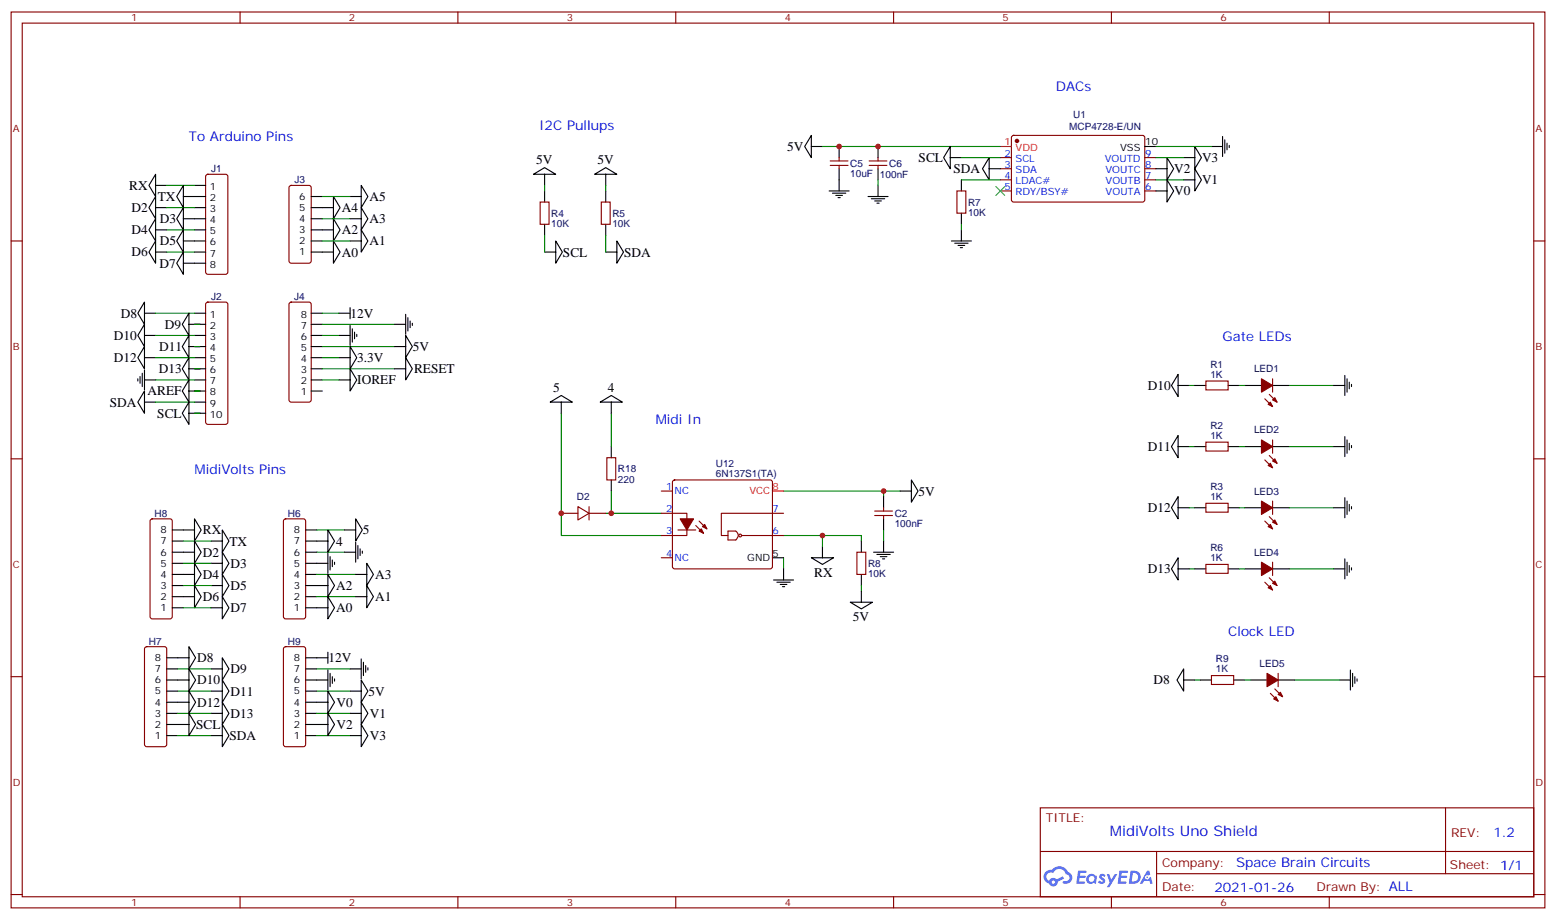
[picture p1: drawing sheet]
<svg xmlns="http://www.w3.org/2000/svg" width="494mm" height="292mm" viewBox="0 0 494 292" stroke-linecap="round" stroke-linejoin="round" font-family="sans-serif">
<g fill="none" stroke="#870000" stroke-width=".35">
<path d="M3.5 3.8h486.9v284.3h-486.9zM7.1 7.3h479.7v277.3h-479.7zM76.2 3.8v3.5M145.3 3.8v3.5M214.5 3.8v3.5M283.6 3.8v3.5M352.8 3.8v3.5M421.9 3.8v3.5M3.5 76.5h3.6M486.8 76.5h3.6M3.5 145.6h3.6M486.8 145.6h3.6"/>
<path d="M3.5 214.8h3.6M486.8 214.8h3.6M330.2 256.4h156.6v28.2h-156.6zM458.8 256.4v20.9M330.2 270.2h156.5M367.1 277.3h119.6M367.1 270.2v14.2M3.5 283.9h3.6M76.2 284.6v3.5M145.3 284.6v3.5M214.5 284.6v3.5M283.6 284.6v3.5"/>
<path d="M352.8 284.6v3.5M421.9 284.6v3.5M486.8 283.9h3.6"/>
</g>
<g fill="#5487ff">
<path d="M349.2 277.6a1.22 1.22 0 0 1 1.7 .2l-.4 .6a.47 .47 0 0 0-.3-.4 .47 .47 0 0 0-.5 .2l.1 .2a1.14 1.14 0 0 1 .8 1.8 1.14 1.14 0 0 1-1.9 0l-.2-.2 .5-.6 .7 .5a.29 .29 0 0 0 .3-.3 .29 .29 0 0 0-.2-.3 1.04 1.04 0 0 1-.6-1.7z"/>
<path d="M342.2 276.3h2.3l.4 .2-.2 .5-1.8 .1-.1 .8h1.5l.3 .4-.3 .4h-1.6l-.2 1.1h1.7l.2 .3-.2 .3-2.6 .1z"/>
<path d="M355.3 276.3l2.7 .2-.1 .5-1.8 .1-.2 .8h1.6l.3 .4-.4 .4h-1.6l-.1 1.1h1.7l.2 .3-.2 .3-2.7 .1z"/>
<path d="M364.1 276.3h.7l.3 1.3-.6 .3a.69 .69 0 0 0-1 .3 .69 .69 0 0 0 .4 .9 .69 .69 0 0 0 .9-.6l.5-.2 .6 2.2h-.8l-.3-.9h-1.7l-.5 .9h-.8z"/>
<path d="M351.3 277.4h.8l.6 1.8 1.1-1.8h.9l-2.6 4.2h-.8l.9-1.5z"/>
<path d="M358.9 276.3l-.6 4.2h1.3a2.11 2.11 0 0 0 2.5-2.1 2.11 2.11 0 0 0-2.5-2.1zM359.6 277.1a1.43 1.43 0 0 1 1.6 1.6 1.43 1.43 0 0 1-2 1.1z"/>
<path d="M345.2 277.9a1.54 1.54 0 0 0-.1 2.2 1.54 1.54 0 0 0 2.1 .1l.7 .3 .3-2.3-.6-.3a1.49 1.49 0 0 0-2.4 0zM345.4 278.9a.95 .95 0 0 1 1.9 0 .95 .95 0 0 1-1.9 0z"/>
<path d="M331.9 276.7a2.18 2.18 0 0 0 1.1 3.7 1.44 1.44 0 0 0 1.6 .9 1.44 1.44 0 0 0 1.2-1.4l2-1.1-.5-.7-1.9 1a1.47 1.47 0 0 0-2.4 .4 1.39 1.39 0 0 1-.7-1.9 1.39 1.39 0 0 1 2-.5 2.12 2.12 0 0 1 2.2-1.3 2.12 2.12 0 0 1 1.9 1.7 1.14 1.14 0 0 1 1 1.4 1.14 1.14 0 0 1-1.6 .7 .43 .43 0 0 0-.5 .4 .43 .43 0 0 0 .4 .5 1.98 1.98 0 0 0 2.5-1.2 1.98 1.98 0 0 0-1.2-2.6 3.1 3.1 0 0 0-5.3-.6l-.9 .1zM333.8 280a.55 .55 0 0 1 1.1 0 .55 .55 0 0 1-1.1 0z"/>
<circle cx="364.1" cy="278.4" r=".26"/>
</g>
<g fill="none" stroke="#870000" stroke-width=".35">
<path d="M65.5 55.5l.5-.2h5.6l.5 .2 .2 .5v30.4l-.2 .5-.5 .2h-5.6l-.5-.3-.2-.4v-30.4zM92 59l.4-.2h5.7l.6 .5 .1 23.5-.5 .7h-5.9l-.6-.4-.1-23.6zM263.5 52.5h5.7M263.5 51.1h5.7M266.3 50v1.1M266.3 52.5v1.1M275.9 52.5h5.6M275.9 51.1h5.6M278.7 50v1.1M278.7 52.5v1.1M317.5 50h3.5M317.5 53.6h3.5"/>
<path d="M317.5 57.1h3.5M321.3 43.2l.4-.2h41.2l.5 .7-.1 20-.6 .4h-41.2l-.5-.7v-19.7zM363.4 50h3.5M363.4 53.6h3.5M363.4 57.1h3.5M171.4 64.1h2.9v7.1h-2.9zM190.9 64.1h2.8v7.1h-2.8zM303.7 60.6h2.9v7.1h-2.9zM317.5 60.6h3.5M363.4 60.6h3.5M65.5 96.1l.5-.2h5.6l.5 .2 .2 .5v37.4l-.2 .5-.5 .2h-5.6l-.5-.2-.2-.5v-37.4zM92 96.1l.4-.2h5.7l.5 .2 .2 .5v30.3l-.3 .5-.4 .2h-5.7l-.5-.2-.2-.5v-30.3z"/>
<path d="M382.8 120.9h7v2.9h-7zM401.5 126.6l2.4 2.4M402.9 125.2l2.4 2.4M403.9 120.2v4.3M403.9 139.6v4.3M192.6 145.3h2.8v7h-2.8zM209.9 155.9h3.5M213.7 152.5l.4-.2h30.4l.5 .2 .2 .5v26.8l-.3 .5-.4 .3h-30.4l-.5-.3-.2-.5v-26.8zM382.8 140.3h7v2.9h-7zM382.8 159.7h7v2.9h-7zM401.5 146l2.4 2.4M402.9 144.6l2.4 2.4"/>
<path d="M403.9 159v4.3M47.9 164.9l.4-.2h5.7l.5 .2 .2 .5v30.3l-.3 .5-.4 .2h-5.7l-.5-.2-.2-.5v-30.3zM90.2 164.9l.5-.2h5.6l.5 .2 .2 .5v30.3l-.2 .5-.5 .2h-5.6l-.5-.2-.2-.5v-30.3zM178.2 162.9h5.2M183.4 160.8l3.6 2.1-3.6 2.1zM187 160.8v4.2M187 162.9h5.3M209.9 162.9h8.1v7.1h-8.1M209.9 177h3.5M215.2 168.2h5.6M220.8 166.8l2.5 2.5M221.9 165.4l2.5 2.5"/>
<path d="M231.1 168.6h2.4a1.68 1.68 0 0 1 0 2.8h-2.4zM235.3 170h13.4M248.7 162.9h-19.7v7.1h2.1M272 175.3h2.8v7h-2.8zM277.6 163.6h5.7M277.6 162.2h5.7M280.5 161.1v1.1M280.5 163.6v1.1M382.8 179.1h7v2.9h-7zM401.5 165.4l2.4 2.5M402.9 164l2.4 2.4M403.9 178.4v4.3"/>
<path d="M401.5 184.8l2.4 2.5M402.9 183.4l2.4 2.4M46.1 205.5l.5-.3h5.6l.5 .3 .2 .5v30.3l-.2 .5-.5 .2h-5.6l-.5-.2-.2-.5v-30.3zM90.2 205.5l.5-.3h5.6l.5 .3 .2 .5v30.3l-.2 .5-.5 .2h-5.6l-.5-.2-.2-.5v-30.3zM384.5 214.4h7.1v2.8h-7.1zM404.6 218.7l2.5 2.4M405.7 213.7v4.2M403.2 220.1l2.5 2.4"/>
<circle cx="234.9" cy="170" r=".44"/>
</g>
<g fill="none" stroke="#000" stroke-width=".35">
<path d="M49.4 55.3v7.1l-2.1-3.6zM49.4 58.8h3.5M58.2 58.8v7.1l-2.1-3.5zM61.7 58.8h3.6M114.7 58.8l2.1 3.6-2.1 3.5zM169.3 55.3l3.6-2.1 3.5 2.1zM172.9 55.3v3.5M188.7 55.3l3.6-2.1 3.5 2.1zM192.3 55.3v3.5M257.5 43v7l-2.1-3.5zM257.5 46.5h3.6M266.3 46.5v3.5"/>
<path d="M266.3 53.6v7M278.7 46.5v3.5M278.7 53.6v3.5M278.7 58.8v3.6M301.6 46.5v7.1l-2.1-3.6zM301.6 50h3.6M305.2 57.1v3.5M314 50v7.1l-2.1-3.5zM314 53.6h3.5M363.4 46.5h3.5M366.9 53.6h3.5M370.4 57.1l2.1 3.5-2.1 3.5z"/>
<path d="M370.4 50l2.1 3.6-2.1 3.5zM375.7 50h3.5M375.7 57.1h3.5M379.2 53.6l2.2 3.5-2.2 3.5zM379.2 46.5l2.2 3.5-2.2 3.6zM384.5 46.5h3.6M388.1 43.3v6.4M388.8 44.4v4.2M389.5 45.4v2.2M390.2 46.1v.7M49.4 62.4v7l-2.1-3.5zM49.4 69.4v7.1l-2.1-3.5z"/>
<path d="M49.4 76.5v7l-2.1-3.5zM49.4 73h3.5M49.4 65.9h3.5M58.2 65.9v7.1l-2.1-3.6zM58.2 73v7l-2.1-3.5zM58.2 76.5h7.1M58.2 69.4h7.1M58.2 62.4h7.1M61.7 73h3.6M61.7 65.9h3.6M98.8 76.5h3.5M98.8 73h7"/>
<path d="M98.8 69.4h3.5M98.8 65.9h7M98.8 62.4h3.5M105.8 76.5l2.1 3.5-2.1 3.5zM105.8 69.4l2.1 3.6-2.1 3.5zM105.8 62.4l2.1 3.5-2.1 3.5zM111.1 76.5h3.6M111.1 69.4h3.6M111.1 62.4h3.6M114.7 73l2.1 3.5-2.1 3.5zM114.7 65.9l2.1 3.5-2.1 3.6zM172.9 60.6v3.5"/>
<path d="M172.9 71.2v3.5M176.4 76.5l2.1 3.5-2.1 3.5zM192.3 60.6v3.5M192.3 71.2v3.5M195.8 76.5l2.1 3.5-2.1 3.5zM263.2 60.6h6.3M264.2 61.3h4.3M265.3 62h2.1M266 62.7h.7M275.5 62.4h6.4M276.6 63.1h4.2M277.6 63.8h2.2"/>
<path d="M278.3 64.5h.7M302 76.5h6.3M303 77.2h4.3M304.1 77.9h2.1M304.8 78.6h.7M305.2 67.7v3.5M305.2 73v3.5M366.9 60.6h3.5M45.9 95.9v7l-2.2-3.5zM45.9 99.4h3.5M49.4 80h3.5M58.2 80v7.1l-2.1-3.6z"/>
<path d="M58.2 83.5h7.1M60 99.4v7.1l-2.1-3.6zM61.7 80h3.6M61.7 99.4h3.6M98.8 80h7M98.8 99.4h3.5M107.6 99.4h3.5M111.1 97.6v3.6M128.8 99.8v6.3M172.9 80h3.5M192.3 80h3.5M44.4 119.5v2.1"/>
<path d="M45.2 118.5v4.2M45.9 102.9v7.1l-2.2-3.5zM45.9 110v7.1l-2.2-3.6zM45.9 106.5h3.5M45.9 113.5h3.5M45.9 117.4v6.4M60 106.5v7l-2.1-3.5zM60 113.5v7.1l-2.1-3.5zM60 102.9h5.3M60 110h5.3M60 117.1h5.3M61.7 106.5h3.6"/>
<path d="M61.7 113.5h3.6M98.8 102.9h3.5M98.8 106.5h3.5M98.8 110h3.5M98.8 113.5h3.5M98.8 117.1h3.5M107.6 106.5h3.5M107.6 113.5h3.5M111.1 110l2.1 3.5-2.1 3.6zM111.1 117.1l2.1 3.5-2.1 3.5zM111.1 103.3v6.3M111.8 104.4v4.2"/>
<path d="M112.5 105.4v2.1M113.2 106.1v.7M125.2 102.9h3.6M125.2 110h3.6M125.2 117.1h3.6M128.8 106.5l2.1 3.5-2.1 3.5zM128.8 113.5l2.1 3.6-2.1 3.5zM129.5 100.8v4.3M130.2 101.9v2.1M130.9 102.6v.7M373.9 118.8v7.1l-2.1-3.6zM426.9 119.2v6.3"/>
<path d="M43.7 120.2v.7M45.9 124.1v7.1l-2.2-3.6zM45.9 120.6h3.5M45.9 127.6h3.5M60 120.6v7l-2.1-3.5zM60 127.6v7.1l-2.1-3.5zM60 124.1h5.3M60 131.2h5.3M61.7 120.6h3.6M61.7 127.6h3.6M98.8 120.6h3.5M98.8 124.1h3.5"/>
<path d="M107.6 120.6h3.5M174.6 127.6l3.6-2.1 3.5 2.1zM178.2 127.6v3.6M190.5 127.6l3.5-2.1 3.6 2.1zM194 127.6v3.6M373.9 138.2v7.1l-2.1-3.6zM373.9 122.3h3.6M379.2 122.3h3.6M389.8 122.3h3.5M395.1 122.3h5.3M403.9 122.3h5.3M423.3 122.3h3.6"/>
<path d="M426.9 138.6v6.3M427.6 120.2v4.3M427.6 139.6v4.3M428.3 121.3v2.1M429 122v.7M194 141.7v3.6M194 152.3v3.6M280.5 157.6v3.5M285.8 155.9h3.5M289.3 152.3l2.1 3.6-2.1 3.5zM373.9 157.6v7.1l-2.1-3.6zM373.9 141.7h3.6"/>
<path d="M379.2 141.7h3.6M389.8 141.7h3.5M395.1 141.7h5.3M403.9 141.7h5.3M423.3 141.7h3.6M426.9 158v6.3M427.6 159v4.3M428.3 140.7v2.1M429 141.4v.7M54.7 178.8h3.5M54.7 175.3h7M54.7 171.7h3.5"/>
<path d="M54.7 168.2h7M61.7 164.7l2.2 3.5-2.2 3.5zM61.7 171.7l2.2 3.6-2.2 3.5zM61.7 178.8l2.2 3.5-2.2 3.5zM67 178.8h3.6M67 171.7h3.6M70.6 168.2l2.1 3.5-2.1 3.6zM70.6 175.3l2.1 3.5-2.1 3.5zM97 178.8h7.1M97 175.3h3.5M97 171.7h7.1M97 168.2h3.5"/>
<path d="M104.1 168.2l2.1 3.5-2.1 3.6zM104.1 175.6v6.4M104.8 176.7v4.2M105.5 177.7v2.1M106.2 178.4v.7M109.4 175.3h3.5M109.4 168.2h3.5M112.9 164.7l2.1 3.5-2.1 3.5zM112.9 172.1v6.3M113.6 173.1v4.3M114.3 174.2v2.1M115 174.9v.7"/>
<path d="M116.4 178.8l2.1 3.5-2.1 3.5zM245.2 177h3.5M257.5 177h7.1l-3.5 2.1zM261.1 173.5v3.5M273.4 171.7v3.6M277.3 175.3h6.3M278.3 176h4.3M279.4 176.7h2.1M280.1 177.4h.7M280.5 164.7v3.5M280.5 171.7v3.6M373.9 177v7.1l-2.1-3.5z"/>
<path d="M373.9 161.1h3.6M379.2 161.1h3.6M389.8 161.1h3.5M395.1 161.1h5.3M403.9 161.1h5.3M423.3 161.1h3.6M426.9 177.4v6.3M427.6 178.4v4.3M428.3 160.1v2.1M428.3 179.5v2.1M429 160.8v.7M54.7 192.9h3.5"/>
<path d="M54.7 189.4h7M54.7 185.8h3.5M54.7 182.3h7M61.7 185.8l2.2 3.6-2.2 3.5zM67 192.9h3.6M67 185.8h3.6M70.6 182.3l2.1 3.5-2.1 3.6zM70.6 189.4l2.1 3.5-2.1 3.5zM97 192.9h7.1M97 189.4h3.5M97 185.8h7.1M97 182.3h3.5"/>
<path d="M104.1 189.4l2.1 3.5-2.1 3.5zM104.1 182.3l2.1 3.5-2.1 3.6zM112.9 189.4h3.5M112.9 182.3h3.5M116.4 185.8l2.1 3.6-2.1 3.5zM245.5 184.1h6.4M246.6 184.8h4.2M247.6 185.5h2.2M248.4 186.2h.7M248.7 180.6v3.5M269.9 191.1h7l-3.5 2.2zM273.4 182.3v3.5"/>
<path d="M273.4 187.6v3.5M373.9 180.6h3.6M379.2 180.6h3.6M389.8 180.6h3.5M395.1 180.6h5.3M403.9 180.6h5.3M423.3 180.6h3.6M429 180.2v.7M52.9 219.4h3.5M52.9 215.8h7.1M52.9 212.3h3.5M52.9 208.8h7.1"/>
<path d="M60 205.2l2.1 3.6-2.1 3.5zM60 212.3l2.1 3.5-2.1 3.6zM60 219.4l2.1 3.5-2.1 3.5zM67 219.4h3.6M67 212.3h3.6M70.6 208.8l2.1 3.5-2.1 3.5zM70.6 215.8l2.1 3.6-2.1 3.5zM97 219.4h3.5M97 215.8h7.1M97 212.3h3.5M97 208.8h7.1M104.1 219.4l2.1 3.5-2.1 3.5z"/>
<path d="M104.1 207v3.5M104.1 212.7v6.3M104.8 213.7v4.2M105.5 214.8v2.1M106.2 215.5v.7M111.1 219.4h3.6M111.1 212.3h3.6M114.7 215.8l2.1 3.6-2.1 3.5zM114.7 209.1v6.4M115.4 210.2v4.2M116.1 211.2v2.2M116.8 211.9v.8"/>
<path d="M375.7 212.3v7.1l-2.1-3.6zM375.7 215.8h3.5M381 215.8h3.5M391.6 215.8h3.5M396.9 215.8h5.3M405.7 215.8h5.3M425.1 215.8h3.5M428.6 212.7v6.3M429.3 213.7v4.2M430 214.8v2.1M430.7 215.5v.7M52.9 233.5h3.5"/>
<path d="M52.9 229.9h7.1M52.9 226.4h3.5M52.9 222.9h7.1M60 226.4l2.1 3.5-2.1 3.6zM67 233.5h3.6M67 226.4h3.6M70.6 222.9l2.1 3.5-2.1 3.5zM70.6 229.9l2.1 3.6-2.1 3.5zM97 233.5h3.5M97 229.9h7.1M97 226.4h3.5M97 222.9h7.1"/>
<path d="M104.1 226.4l2.1 3.5-2.1 3.6zM111.1 233.5h3.6M111.1 226.4h3.6M114.7 222.9l2.1 3.5-2.1 3.5zM114.7 229.9l2.1 3.6-2.1 3.5z"/>
</g>
<g fill="none" stroke="#008700" stroke-width=".35">
<path d="M52.9 58.8h8.8M172.9 58.8v1.8M192.3 58.8v1.8M261.1 46.5h56.4M278.7 57.1v1.7M305.2 50h12.3M305.2 57.1h12.3M366.9 46.5h17.6M366.9 50h8.8M366.9 57.1h8.8M52.9 65.9h8.8M52.9 73h8.8"/>
<path d="M102.3 76.5h8.8M102.3 69.4h8.8M102.3 62.4h8.8M172.9 74.7v5.3M192.3 74.7v5.3M305.2 71.2v1.8M49.4 99.4h12.3M52.9 80h8.8M102.3 99.4h5.3M49.4 106.5h12.3M49.4 113.5h12.3M61.7 102.9h1.8"/>
<path d="M61.7 117.1h1.8M61.7 110h1.8M102.3 106.5h5.3M102.3 113.5h5.3M102.3 102.9h22.9M102.3 117.1h22.9M102.3 110h22.9M49.4 120.6h12.3M49.4 127.6h12.3M61.7 124.1h1.8M61.7 131.2h1.8M102.3 120.6h5.3"/>
<path d="M178.2 131.2v38.8h31.7M194 131.2v10.5M377.5 122.3h1.7M393.3 122.3h1.8M409.2 122.3h14.1M194 155.9v7M248.7 155.9h37.1M280.5 155.9v1.7M377.5 141.7h1.7M393.3 141.7h1.8M409.2 141.7h14.1M58.2 171.7h8.8"/>
<path d="M58.2 178.8h8.8M100.5 175.3h8.9M100.5 168.2h8.9M192.3 162.9h17.6M248.7 170h24.7v1.7M248.7 177v3.6M261.1 170v3.5M280.5 168.2v3.5M377.5 161.1h1.7M393.3 161.1h1.8M409.2 161.1h14.1M58.2 185.8h8.8"/>
<path d="M58.2 192.9h8.8M100.5 189.4h12.4M100.5 182.3h12.4M273.4 185.8v1.8M377.5 180.6h1.7M393.3 180.6h1.8M409.2 180.6h14.1M56.4 212.3h10.6M56.4 219.4h10.6M100.5 212.3h10.6M100.5 219.4h10.6M379.2 215.8h1.8"/>
<path d="M395.1 215.8h1.8M411 215.8h14.1M56.4 226.4h10.6M56.4 233.5h10.6M100.5 226.4h10.6M100.5 233.5h10.6"/>
</g>
<g fill="#870000" stroke="#870000" stroke-width=".35">
<path d="M400.4 159l3.5 2.1-3.5 2.2z"/>
<path d="M403.9 165.7l.7-.7 .7 1.4z"/>
<path d="M402.5 167.1l.7-.7 .7 1.5z"/>
<path d="M400.4 139.6l3.5 2.1-3.5 2.2z"/>
<path d="M403.9 146.3l.7-.7 .7 1.4z"/>
<path d="M402.5 147.7l.7-.7 .7 1.4z"/>
<path d="M400.4 120.2l3.5 2.1-3.5 2.2z"/>
<path d="M403.9 126.9l.7-.7 .7 1.4z"/>
<path d="M402.5 128.3l.7-.7 .7 1.4z"/>
<path d="M402.2 213.7l3.5 2.1-3.5 2.1z"/>
<path d="M405.7 220.4l.7-.7 .7 1.4z"/>
<path d="M404.3 221.8l.7-.7 .7 1.4z"/>
<path d="M400.4 178.4l3.5 2.2-3.5 2.1z"/>
<path d="M404.6 184.4l.7 1.4-1.4-.7z"/>
<path d="M402.5 186.5l.7-.7 .7 1.5z"/>
<path d="M215.9 164.7h4.2l-2.1 3.5z"/>
<path d="M223 167.1l.7-.7 .7 1.5z"/>
<path d="M221.9 168.6l.7-.7 .7 1.4z"/>
<circle cx="322.8" cy="44.7" r=".53"/>
</g>
<path d="M317.5 46.5h3.5M245.2 155.9h3.5" fill="none" stroke="#f00" stroke-width=".35"/>
<path d="M316.1 59.2l2.8 2.8M318.9 59.2l-2.8 2.8" fill="none" stroke="#3c3" stroke-width=".35"/>
<g fill="#c00">
<circle cx="278.7" cy="46.5" r=".88"/>
<circle cx="266.3" cy="46.5" r=".88"/>
<circle cx="280.5" cy="155.9" r=".88"/>
<circle cx="178.2" cy="162.9" r=".88"/>
<circle cx="194" cy="162.9" r=".88"/>
<circle cx="261.1" cy="170" r=".88"/>
</g>
<text font-size="4.6" fill="#00f" x="352.3" y="265.4">MidiVolts Uno Shield</text>
<g font-size="4.2" fill="#00f">
<text x="335.1" y="28.9">DACs</text>
<text x="171.1" y="41.2">I2C Pullups</text>
<text x="60" y="44.7">To Arduino Pins</text>
<text x="388.1" y="108.2">Gate LEDs</text>
<text x="208.1" y="134.7">Midi In</text>
<text x="61.7" y="150.6">MidiVolts Pins</text>
<text x="389.8" y="201.7">Clock LED</text>
<text x="474" y="265.7">1.2</text>
<text x="392.4" y="275.2">Space Brain Circuits</text>
<text x="385.5" y="283">2021-01-26</text>
</g>
<g font-size="4.2">
<text x="249.8" y="47.9">5V</text>
<text x="170.2" y="52.1">5V</text>
<text x="189.6" y="52.1">5V</text>
<text x="291.6" y="51.5">SCL</text>
<text x="381.5" y="51.5">V3</text>
<text x="302.6" y="55">SDA</text>
<text x="372.7" y="55">V2</text>
<text x="381.5" y="58.5">V1</text>
<text x="41" y="60.2">RX</text>
<text x="50.1" y="63.8">TX</text>
<text x="117.3" y="63.8">A5</text>
<text x="372.7" y="62">V0</text>
<text x="41.8" y="67.3">D2</text>
<text x="50.7" y="70.8">D3</text>
<text x="108.5" y="67.3">A4</text>
<text x="117.3" y="70.8">A3</text>
<text x="41.8" y="74.3">D4</text>
<text x="50.7" y="77.9">D5</text>
<text x="108.5" y="74.4">A2</text>
<text x="117.3" y="77.9">A1</text>
<text x="41.8" y="81.4">D6</text>
<text x="108.5" y="81.4">A0</text>
<text x="178.7" y="81.4">SCL</text>
<text x="198.1" y="81.4">SDA</text>
<text x="50.6" y="84.9">D7</text>
<text x="38.4" y="100.8">D8</text>
<text x="111.3" y="100.8">12V</text>
<text x="36.1" y="107.9">D10</text>
<text x="52.4" y="104.3">D9</text>
<text x="50.5" y="111.4">D11</text>
<text x="131.1" y="111.4">5V</text>
<text x="36.1" y="114.9">D12</text>
<text x="50.4" y="118.4">D13</text>
<text x="113.4" y="114.9">3.3V</text>
<text x="131.4" y="118.5">RESET</text>
<text x="46.9" y="125.5">AREF</text>
<text x="113.4" y="122">IOREF</text>
<text x="175.6" y="124.4">5</text>
<text x="193" y="124.4">4</text>
<text x="364.4" y="123.8">D10</text>
<text x="34.9" y="129">SDA</text>
<text x="49.9" y="132.5">SCL</text>
<text x="364.4" y="143.2">D11</text>
<text x="291.6" y="157.3">5V</text>
<text x="364.4" y="162.6">D12</text>
<text x="64.4" y="169.6">RX</text>
<text x="72.8" y="173.1">TX</text>
<text x="106.7" y="173.1">4</text>
<text x="115.2" y="169.6">5</text>
<text x="64.4" y="176.7">D2</text>
<text x="64.4" y="183.7">D4</text>
<text x="73.2" y="180.2">D3</text>
<text x="119.1" y="183.7">A3</text>
<text x="258.4" y="183">RX</text>
<text x="364.4" y="182">D13</text>
<text x="64.4" y="190.8">D6</text>
<text x="73.2" y="187.3">D5</text>
<text x="106.7" y="187.3">A2</text>
<text x="119.1" y="190.8">A1</text>
<text x="73.2" y="194.3">D7</text>
<text x="106.7" y="194.3">A0</text>
<text x="270.7" y="197.2">5V</text>
<text x="62.6" y="210.2">D8</text>
<text x="73.2" y="213.7">D9</text>
<text x="104.2" y="210.2">12V</text>
<text x="62.6" y="217.2">D10</text>
<text x="73.2" y="220.8">D11</text>
<text x="116.9" y="220.8">5V</text>
<text x="366.1" y="217.2">D8</text>
<text x="62.6" y="224.3">D12</text>
<text x="73.2" y="227.8">D13</text>
<text x="106.8" y="224.3">V0</text>
<text x="117.4" y="227.8">V1</text>
<text x="62.3" y="231.4">SCL</text>
<text x="106.8" y="231.4">V2</text>
<text x="72.8" y="234.9">SDA</text>
<text x="117.4" y="234.9">V3</text>
</g>
<g font-size="3.9" fill="#800">
<text x="332" y="261">TITLE:</text>
<text x="460.6" y="265.7">REV:</text>
<text x="368.9" y="275.2">Company:</text>
<text x="460.2" y="275.8">Sheet: 1/1</text>
<text x="368.9" y="282.9">Date:</text>
<text x="417.9" y="282.9">Drawn By: ALL</text>
</g>
<g font-size="3.2" fill="#800">
<text x="41.6" y="6.8">1</text>
<text x="110.8" y="6.8">2</text>
<text x="179.9" y="6.8">3</text>
<text x="249.1" y="6.8">4</text>
<text x="318.2" y="6.8">5</text>
<text x="387.3" y="6.8">6</text>
<text x="4.1" y="41.9">A</text>
<text x="487.4" y="41.9">A</text>
<text x="4.1" y="111.1">B</text>
<text x="487.4" y="111.1">B</text>
<text x="4.1" y="180.2">C</text>
<text x="487.4" y="180.2">C</text>
<text x="4.1" y="249.3">D</text>
<text x="487.4" y="249.3">D</text>
<text x="41.6" y="287.6">1</text>
<text x="110.8" y="287.6">2</text>
<text x="179.9" y="287.6">3</text>
<text x="249.1" y="287.6">4</text>
<text x="318.2" y="287.6">5</text>
<text x="387.3" y="287.6">6</text>
</g>
<g font-size="3.2" fill="#000080">
<text x="339.4" y="41.2">MCP4728-E/UN</text>
<text x="340.7" y="37.4">U1</text>
<text x="269.9" y="53">C5</text>
<text x="282.2" y="52.9">C6</text>
<text x="67.1" y="54.7">J1</text>
<text x="93.5" y="58.2">J3</text>
<text x="269.9" y="56.1">10uF</text>
<text x="279.3" y="56.5">100nF</text>
<text x="307.3" y="65.3">R7</text>
<text x="175" y="72">10K</text>
<text x="175" y="68.8">R4</text>
<text x="194.4" y="72">10K</text>
<text x="194.4" y="68.8">R5</text>
<text x="307.3" y="68.4">10K</text>
<text x="67.1" y="95.3">J2</text>
<text x="93.4" y="95.3">J4</text>
<text x="384.2" y="119.9">1K</text>
<text x="384.2" y="116.7">R1</text>
<text x="398.1" y="118.2">LED1</text>
<text x="384.2" y="136.1">R2</text>
<text x="398.1" y="137.6">LED2</text>
<text x="384.2" y="139.3">1K</text>
<text x="196.1" y="149.9">R18</text>
<text x="227.2" y="148.1">U12</text>
<text x="196.1" y="153.2">220</text>
<text x="227.2" y="151.3">6N137S1(TA)</text>
<text x="384.2" y="155.5">R3</text>
<text x="183.1" y="158.8">D2</text>
<text x="384.2" y="158.7">1K</text>
<text x="398.1" y="157">LED3</text>
<text x="49.1" y="164">H8</text>
<text x="91.4" y="164.1">H6</text>
<text x="284" y="167.1">100nF</text>
<text x="284" y="164">C2</text>
<text x="275.5" y="179.9">R8</text>
<text x="384.2" y="178.1">1K</text>
<text x="384.2" y="174.9">R6</text>
<text x="398.1" y="176.4">LED4</text>
<text x="275.5" y="183.1">10K</text>
<text x="47.3" y="204.6">H7</text>
<text x="91.4" y="204.6">H9</text>
<text x="385.9" y="213.4">1K</text>
<text x="386" y="210.2">R9</text>
<text x="399.8" y="211.7">LED5</text>
</g>
<g font-size="3.2" fill="#f00">
<text x="318.8" y="46.1">1</text>
<text x="322.3" y="47.9">VDD</text>
<text x="245.2" y="155.5">8</text>
<text x="237.9" y="156.9">VCC</text>
</g>
<g font-size="3.2">
<text x="355.6" y="47.9">VSS</text>
<text x="363.5" y="46.1">10</text>
<text x="66.6" y="60.3">1</text>
<text x="66.6" y="63.8">2</text>
<text x="95" y="63.4">6</text>
<text x="66.6" y="67.3">3</text>
<text x="66.6" y="70.8">4</text>
<text x="95" y="70.5">4</text>
<text x="95" y="67">5</text>
<text x="66.6" y="74.4">5</text>
<text x="66.6" y="77.9">6</text>
<text x="95" y="77.5">2</text>
<text x="95" y="74">3</text>
<text x="66.6" y="81.4">7</text>
<text x="95" y="81.1">1</text>
<text x="66.6" y="84.9">8</text>
<text x="66.6" y="100.8">1</text>
<text x="95.5" y="100.8">8</text>
<text x="66.6" y="104.4">2</text>
<text x="66.6" y="107.9">3</text>
<text x="95.5" y="107.9">6</text>
<text x="95.5" y="104.4">7</text>
<text x="66.6" y="111.4">4</text>
<text x="95.5" y="111.4">5</text>
<text x="66.6" y="114.9">5</text>
<text x="66.6" y="118.5">6</text>
<text x="95.5" y="118.5">3</text>
<text x="95.5" y="114.9">4</text>
<text x="66.6" y="122">7</text>
<text x="66.6" y="125.5">8</text>
<text x="95.5" y="125.5">1</text>
<text x="95.5" y="122">2</text>
<text x="66.6" y="129">9</text>
<text x="66.6" y="132.6">10</text>
<text x="50.9" y="172.8">7</text>
<text x="50.9" y="169.3">8</text>
<text x="93.2" y="172.8">7</text>
<text x="93.2" y="169.3">8</text>
<text x="50.9" y="179.8">5</text>
<text x="50.9" y="176.3">6</text>
<text x="93.2" y="179.8">5</text>
<text x="93.2" y="176.3">6</text>
<text x="237.2" y="178.1">GND</text>
<text x="245.2" y="176.7">5</text>
<text x="50.9" y="183.4">4</text>
<text x="93.2" y="183.4">4</text>
<text x="50.9" y="190.4">2</text>
<text x="50.9" y="186.9">3</text>
<text x="93.2" y="190.4">2</text>
<text x="93.2" y="186.9">3</text>
<text x="50.9" y="194">1</text>
<text x="93.2" y="194">1</text>
<text x="49.1" y="209.8">8</text>
<text x="93.2" y="209.8">8</text>
<text x="49.1" y="213.4">7</text>
<text x="93.2" y="213.4">7</text>
<text x="49.1" y="220.4">5</text>
<text x="49.1" y="216.9">6</text>
<text x="93.2" y="220.4">5</text>
<text x="93.2" y="216.9">6</text>
<text x="49.1" y="227.5">3</text>
<text x="49.1" y="223.9">4</text>
<text x="93.2" y="227.5">3</text>
<text x="93.2" y="223.9">4</text>
<text x="49.1" y="231">2</text>
<text x="93.2" y="231">2</text>
<text x="49.1" y="234.5">1</text>
<text x="93.2" y="234.5">1</text>
</g>
<g font-size="3.2" fill="#00f">
<text x="318.8" y="49.7">2</text>
<text x="318.8" y="53.2">3</text>
<text x="322.3" y="51.4">SCL</text>
<text x="350.7" y="51.4">VOUTD</text>
<text x="363.5" y="53.2">8</text>
<text x="363.5" y="49.7">9</text>
<text x="318.8" y="56.7">4</text>
<text x="322.3" y="55">SDA</text>
<text x="322.3" y="58.5">LDAC#</text>
<text x="350.9" y="55">VOUTC</text>
<text x="350.9" y="58.5">VOUTB</text>
<text x="363.5" y="56.7">7</text>
<text x="318.8" y="60.3">5</text>
<text x="322.3" y="62">RDY/BSY#</text>
<text x="350.9" y="62">VOUTA</text>
<text x="363.5" y="60.3">6</text>
<text x="211.4" y="155.5">1</text>
<text x="214.1" y="156.9">NC</text>
<text x="211.4" y="162.6">2</text>
<text x="245.2" y="162.6">7</text>
<text x="211.4" y="169.6">3</text>
<text x="245.2" y="169.6">6</text>
<text x="211.4" y="176.7">4</text>
<text x="214.1" y="178.1">NC</text>
</g>
</svg>
